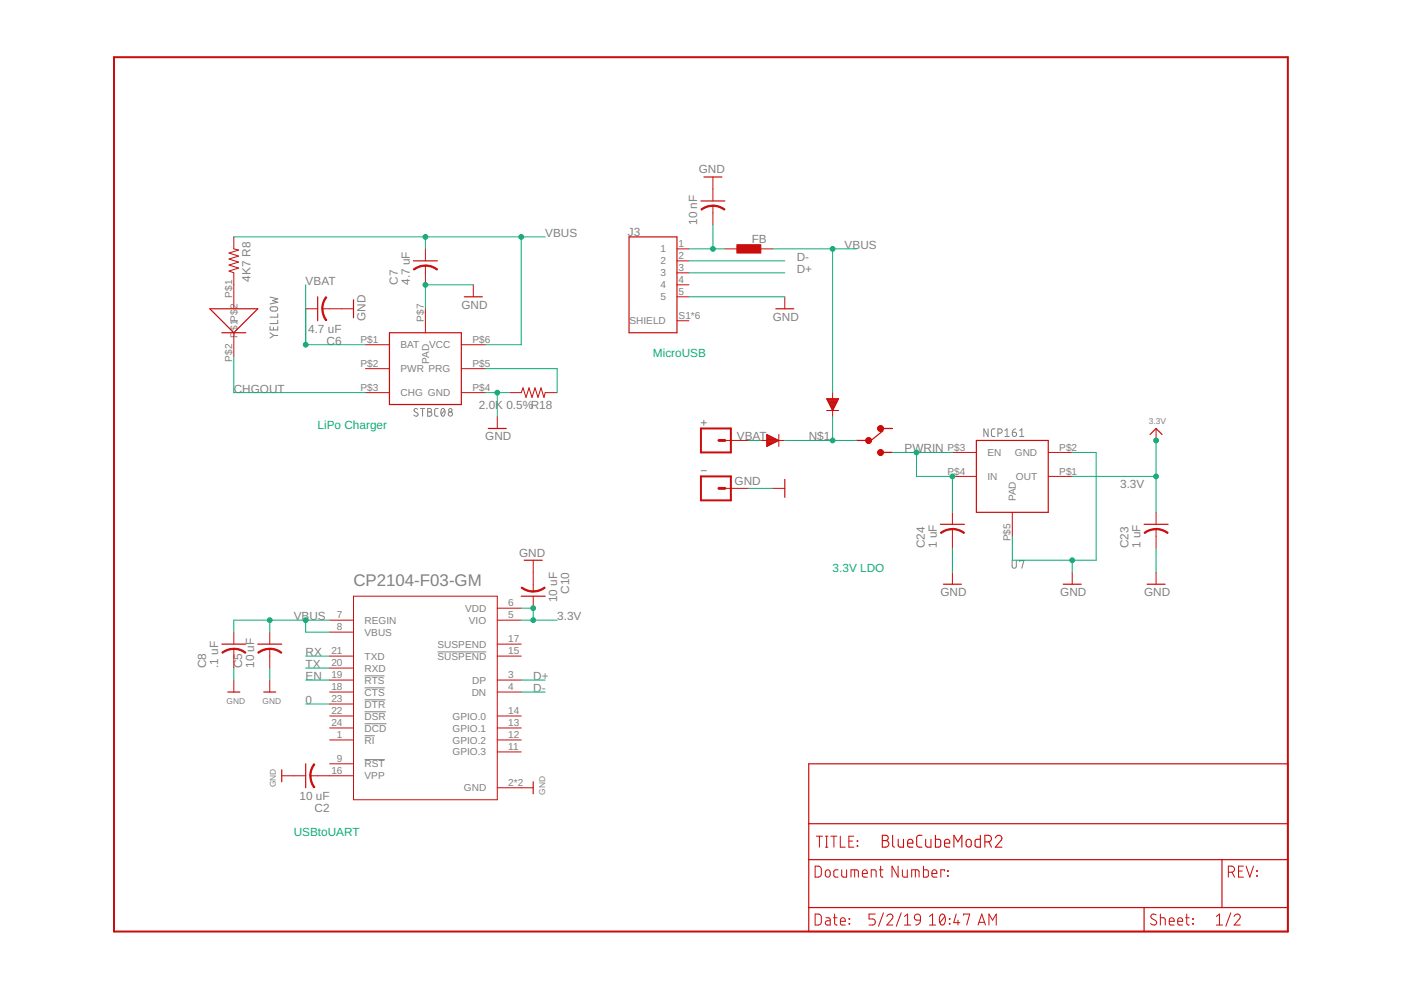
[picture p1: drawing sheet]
<svg xmlns="http://www.w3.org/2000/svg" width="297mm" height="210mm" viewBox="0 0 297 210" stroke-linecap="round" stroke-linejoin="round" font-family="sans-serif">
<g fill="none" stroke="#808080" stroke-width=".21">
<path d="M57.3 70.6l.7 .5M57.3 69.2v.8h1.6v-.8M57.3 63l1.6 .4-1.1 .3 1.1 .4-1.6 .4M57.4 65.2l1-.2a.46 .46 0 0 1 .5 .5 .46 .46 0 0 1-.5 .5l-.9-.1-.2-.4zM58 69.4v.6M58 71.1l-.7 .6M58 71.1h.9M58.9 66.5v.7h-1.6M58.9 67.9v.7h-1.6M88.5 86.7l-.5-.1-.2 .4 .1 .2 .6 .4a.38 .38 0 0 1 .1 .5 .38 .38 0 0 1-.5 .1l-.4-.2M89.1 86.6h.9M89.6 86.6v1.6"/>
<path d="M90.7 86.6h.4a.36 .36 0 0 1 .4 .4 .36 .36 0 0 1-.4 .3 .46 .46 0 0 1 .5 .5 .46 .46 0 0 1-.5 .4h-.4zM90.7 87.3h.4M92.9 86.6h-.5l-.2 .4v1l.2 .2h.5M93.7 86.7l.2-.1a.97 .97 0 0 1 0 1.6 1.02 1.02 0 0 1-.2-1.5zM94.3 87l-.7 .9M148.7 89.6h1.1M148.7 99.8h1.1M149.2 89.1v1.1M209.5 90.9v1.7l-.9-1.7v1.7M210.9 90.9l-.5 .1-.2 .3v1l.2 .2 .5 .1M211.6 91.8h.4a.46 .46 0 0 0 .5-.4 .46 .46 0 0 0-.5-.5h-.4v1.7M213.1 92.6h.9"/>
<path d="M213.1 91.3l.4-.4v1.7M214.6 91.7h.6a.45 .45 0 0 1 .3 .5 .45 .45 0 0 1-.4 .3 .45 .45 0 0 1-.5-.4zM215.3 90.9l-.5 .3-.2 .5M216.2 92.6h.9M216.2 91.3l.4-.4v1.7M214.6 118.9v1.1a.44 .44 0 0 0 .4 .5 .44 .44 0 0 0 .5-.5v-1.1M216.2 119v-.1h.9l-.5 1.6M92.8 138.2h10.3M77.3 145.8h4.3M77.3 143.3h4.2M77.3 150.9h4.5M77.3 153.5h4.6"/>
<path d="M77.3 148.4h4.4M77.3 156h2.1M77.3 161.1h4.3"/>
<circle cx="95.5" cy="87.8" r=".45"/>
<circle cx="95.5" cy="87" r=".36"/>
</g>
<path d="M24.2 12.1h248.8v185.4h-248.8zM148.6 90.8h6.4v5.1h-6.4zM148.6 101h6.4v5.1h-6.4z" fill="none" stroke="#c90d0c" stroke-width=".42"/>
<g fill="none" stroke="#c90d0c" stroke-width=".25">
<path d="M149.2 37.5h3.9M87.7 55.3h5M133.4 50.2h10.1v20.3h-10.1zM148.6 42.6h5.1M44.5 65.5h10.2l-5.1 5zM47 70.5h5.1M67.4 62.9v5.1M75 63.6v3.8M82.6 70.5h15.2v15.3h-15.2zM98.4 62.9h3.9M164.5 65.5h3.8M103.5 90.8h3.8"/>
<path d="M181.6 93.4h2.5M186.7 90.8h2.5M186.7 95.9h2.5M187.2 91.4l-2.5 2M207 93.4h15.2v15.2h-15.2zM243.8 92.1l1.3-1.3 1.3 1.3M111.1 118.8h3.9M166.4 101.6v3.9M199.4 111.2h5.1M242.6 111.2h5M47 136.6h5.1M54.7 136.6h5"/>
<path d="M110.5 126.4h5.1M200 123.9h3.8M225.4 123.9h3.8M243.2 123.9h3.8M48.3 146.7h2.5M55.9 146.7h2.6M59.7 163.2v2.6M64.8 161.9v5.1M113.1 165.8v2.5M171.5 161.9h101.5v35.6h-101.5zM171.5 174.6h101.5M171.5 182.3h101.5"/>
<path d="M171.5 192.4h101.5M242.6 192.4v5.1M259.1 182.3v10.1"/>
</g>
<g fill="none" stroke="#c90d0c" stroke-width=".21">
<path d="M151.2 37.5v5.1M49.6 50.2v2.6l1 .2-2 .7 2 .6-2 .6 2 .7-2 .6 2 .6-2 .7 1 .3v7.7M90.2 52.8v2.5M90.2 56.3v4.1M90.2 56.3h.1M143.5 52.8h2.6M143.5 55.3h2.6M143.5 57.8h2.6M151.2 43.6h.1M151.2 43.6v4.1M153.7 52.8h2.5M161.3 52.8h2.6"/>
<path d="M49.6 70.5v5.1M64.8 65.5h2.6M75 65.5h-6.6M77.5 73.1h5.1M77.5 78.2h5.1M90.2 65.5v5M97.8 73.1h5.1M97.8 78.2h5.1M100.4 60.4v2.5M143.5 60.4h2.6M143.5 62.9h2.6M143.5 68h2.6"/>
<path d="M166.4 62.9v2.6M77.5 83.2h5.1M97.8 83.2h5.1M105.4 88.3v2.5M108 83.2h2.5l.4-1 .6 2.1 .7-2.1 .6 2.1 .6-2.1 .7 2.1 .6-2.1 .6 2.1 .3-1.1h2.5M153.7 93.4h5.1M161.3 93.4h1.3M162.6 92.1l2.5 1.3-2.5 1.3zM162.6 94.6h.1M162.6 94.5h.3M162.6 94.4h.5M162.6 94.3h.8"/>
<path d="M162.6 94.1h1M162.6 94h1.3M162.6 93.9h1.5M162.6 93.8h1.7M162.6 93.7h2M162.6 93.5h2.2M162.6 93.4h2.5M162.6 93.3h2.3M162.6 93.2h2.1M162.6 93h1.8M162.6 92.9h1.6M162.6 92.8h1.4"/>
<path d="M162.6 92.7h1.1M162.6 92.6h.9M162.6 92.5h.6M162.6 92.3h.4M162.6 92.2h.2M165.1 93.4h1.3M165.1 92.1v2.6M175.3 87h2.5M175.3 84.5h2.5l-1.3 2.5zM175.3 84.6h2.5M175.4 84.7h2.3M175.5 84.9h2.1"/>
<path d="M175.5 85h2.1M175.6 85.1h1.9M175.6 85.2h1.9M175.7 85.3h1.7M175.7 85.4h1.6M175.8 85.6h1.5M175.9 85.7h1.3M175.9 85.8h1.2M176 85.9h1.1M176 86.1h1M176.1 86.2h.9M176.2 86.3h.7"/>
<path d="M176.2 86.4h.6M176.3 86.6h.5M176.3 86.7h.4M176.4 86.8h.3M176.5 86.9h.1M176.5 83.2v1.3M176.5 87v1.3M181.6 93.4h2.5M186.7 95.9h2.5M186.7 90.8h2.5M201.9 95.9h5.1M222.2 95.9h5.1"/>
<path d="M245.1 90.8v2.6M113.1 118.8v6.6M153.7 103.5h5.1M163.9 103.5h2.5M201.9 101h5.1M201.9 108.6v2.6M202 112.2l-.1 4M214.6 108.6v5.1M222.2 101h5.1M245.1 108.6v2.6M245.1 112.2v4M49.6 134v2.6"/>
<path d="M49.6 137.6v4M57.2 134v2.6M57.2 137.6v4M57.2 137.6h.1M69.9 131.5h5.1M69.9 134h5.1M69.9 139.1h5.1M75 126.4h30.4v43.2h-30.4zM105.4 128.9h5.1M105.4 131.5h5.1M105.4 139.1h5.1M105.4 136.6h5.1"/>
<path d="M113.1 126.4v2.5M113.1 125.4h.1M201.9 121.3v2.6M227.3 121.3v2.6M245.1 121.3v2.6M49.6 144.2v2.5M57.2 144.2v2.5M69.9 156.9h5.1M69.9 154.3h5.1M69.9 151.8h5.1M69.9 141.6h5.1M69.9 146.7h5.1"/>
<path d="M69.9 144.2h5.1M69.9 149.3h5.1M105.4 156.9h5.1M105.4 154.3h5.1M105.4 151.8h5.1M105.4 146.7h5.1M105.4 144.2h5.1M105.4 159.4h5.1M59.7 164.5h5.1M69.9 161.9h5.1M75 164.5h-9.2M105.4 167h7.7"/>
<path d="M173.1 177.3h1.3M173.7 177.3v2.3M175 177.3h.5M175 179.6h.5M175.3 177.3v2.3M176.1 177.3h1.3M176.8 177.3v2.3M178.2 177.3v2.3h1M180 178.3h.8M181 177.3h-1v2.3h1M181.7 178.3l.2 .1zM181.7 179.3l.2 .1z"/>
<path d="M172.8 193.8h.9l.4 .4v1.5l-.4 .4h-.9zM172.8 183.6l.9 .1 .4 .4v1.4l-.4 .4-.9 .1zM175.1 194.6h.7l.2 .4v1.1h-.6a.46 .46 0 0 1-.4-.4 .46 .46 0 0 1 .4-.5h.6M175.1 184.6l.5-.2a.92 .92 0 0 1 .2 1.5l-.4 .1-.4-.4zM176.7 194.6h.8M177 193.8v1.9l.1 .3 .4 .1M177.7 184.4h-.7l-.2 .4 .1 1.1 .8 .1M178.2 195.3h1a.54 .54 0 0 0-.3-.7 .54 .54 0 0 0-.7 .5l.1 .9 .9 .1M178.5 184.4v1.2l.1 .3 .3 .1h.6v-1.6M180 194.8l.1 .1zM180 195.8l.1 .1zM180.4 186v-1.6l1.5 .1 .1 1.5"/>
<path d="M181.2 184.4v1.6M182.8 185.2h1.1a.55 .55 0 0 0-.4-.8 .55 .55 0 0 0-.7 .5l.2 1 .9 .1M184.7 186v-1.6l1 .1 .1 1.5M185.6 193.8h-1.3v1h.7a.66 .66 0 0 1 .6 .7 .66 .66 0 0 1-.6 .6h-.7M186.4 184.4h.8M186.7 183.6v2.1l.5 .3M187.3 193.5l-1 2.9M188 194.3a.64 .64 0 0 1 .9-.5 .64 .64 0 0 1 .2 1l-1.1 1.3h1.3M190.4 183.6v2.4l-1.3-2.4v2.4M191.1 193.5l-1.1 2.9M191.3 184.4v1.2l.2 .3 .2 .1h.7v-1.6M191.8 196.1h1.3"/>
<path d="M191.8 194.3l.6-.5v2.3M193.3 186v-1.6l1.4 .1 .2 1.5M194 194.1a.64 .64 0 0 1 .7-.3 .64 .64 0 0 1 .5 .7v.6h-.8a.62 .62 0 0 1-.4-1zM194.1 184.4v1.6M195.2 195.1l-.3 .7-.8 .3M195.8 183.6v2.4l.8-.1 .2-.2v-1l-.2-.3h-.8M197.1 196.1h1.3M197.1 194.3l.6-.5v2.3M197.6 185.2h1a.55 .55 0 0 0-.3-.8 .55 .55 0 0 0-.7 .5l.1 1 .9 .1M199.5 193.9a.65 .65 0 0 1 .7 .1 .65 .65 0 0 1 .2 .7 .99 .99 0 0 1-.8 1.4 1.64 1.64 0 0 1-.1-2.2zM200.3 184.7v-.3h-.8v1.6M200.3 194.3l-1 1.3"/>
<path d="M200.9 185.7l.1 .1zM200.9 184.6l.1 .1zM201.3 195.8l.1 .1zM201.3 194.8l.1 .1zM202.7 193.8l-.5 1.8h1.3M203.1 195.1v1M204.3 194.1v-.3h1.3l-.6 2.3M207.4 196.1l.8-2.3 .7 2.3M207.6 195.6h1.1M209.7 196.1v-2.3l.7 1.3 .8-1.3v2.3M245.1 194a.58 .58 0 0 0-.9-.1 .58 .58 0 0 0 .1 .9l.7 .4a.59 .59 0 0 1 0 .8 .59 .59 0 0 1-.8 0l-.3-.2M246 194.6l.9 .1 .2 1.4"/>
<path d="M246 193.8v2.3M247.9 195.3h1a.54 .54 0 0 0-.3-.7 .54 .54 0 0 0-.7 .5l.1 .9 .9 .1M249.7 195.3h1a.54 .54 0 0 0-.3-.7 .54 .54 0 0 0-.7 .5l.1 .9 .9 .1M251.4 194.6h.7M251.6 193.8v1.9l.1 .3 .4 .1M252.9 195.8l.1 .1zM252.9 194.8l.1 .1zM257.9 196.1h1.3M257.9 194.3l.7-.5v2.3M260.4 184.9h.7a.65 .65 0 0 0 .6-.6 .65 .65 0 0 0-.6-.7h-.7v2.4M260.9 193.5l-1 2.9M261.2 184.9l.5 1.1"/>
<path d="M261.7 194.3a.64 .64 0 0 1 .9-.5 .64 .64 0 0 1 .2 1l-1.1 1.3h1.3M262.6 184.7h.8M263.6 183.6h-1v2.4h1M264.2 183.6l.8 2.4 .8-2.4M266.4 184.6l.2 .1zM266.4 185.7l.2 .1z"/>
</g>
<g fill="none" stroke="#c90d0c" stroke-width=".23">
<path d="M187.1 177.1h.7a.56 .56 0 0 1 .5 .6 .56 .56 0 0 1-.5 .5 .7 .7 0 0 1 .7 .7 .7 .7 0 0 1-.7 .7h-.7zM187.1 178.2h.7M189.3 177.1v2.3l.4 .2M190.4 177.9l.1 1.5 .4 .2h.7v-1.7M192.4 178.8h1.1a.59 .59 0 0 0-.3-.8 .59 .59 0 0 0-.8 .5l.2 1 .9 .1M195.5 177.1h-.8l-.3 .6v1.5l.3 .4h.8M196.3 177.9v1.5l.4 .2h.7v-1.7M198.3 177.1v2.5h.9l.3-.4-.1-1-.2-.2-.9-.1M200.3 178.8h1.1a.58 .58 0 0 0-.4-.8 .58 .58 0 0 0-.7 .5l.1 1 1 .1M202.2 179.6v-2.5l.9 1.4 .8-1.4v2.5M205 178.1l.5-.2a.99 .99 0 0 1 .2 1.6l-.4 .1-.4-.4zM207.9 177.1v2.5h-.9l-.2-.2v-1.2l.2-.2 .9-.1"/>
<path d="M208.8 178.5h.7a.7 .7 0 0 0 .7-.7 .7 .7 0 0 0-.7-.7h-.7v2.5M209.7 178.5l.5 1.1M211 177.7a.68 .68 0 0 1 1-.5 .68 .68 0 0 1 .2 1l-1.2 1.4h1.4"/>
</g>
<g fill="#c90d0c" stroke="#c90d0c" stroke-width=".21">
<path d="M245.1 112l1.4 .3 1.2 .6-.2 .2-1.4-.7-1-.1z" fill-rule="evenodd"/>
<path d="M242.6 112.9l1.2-.6 1.3-.2v.2l-1 .1-1.4 .7z" fill-rule="evenodd"/>
<path d="M201.9 112l1.4 .3 1.2 .6-.2 .2-1.3-.7-1.1-.1z" fill-rule="evenodd"/>
<path d="M199.4 112.9l1.2-.6 1.3-.2v.2l-1 .1-1.4 .7z" fill-rule="evenodd"/>
<path d="M69.1 62.9l.2 .2-.7 1.3-.1 1.1h-.3l.2-1.4z" fill-rule="evenodd"/>
<path d="M68.2 65.5h.3l.1 1 .7 1.4-.2 .1-.6-1.2z" fill-rule="evenodd"/>
<path d="M90.2 56.2h.3a3.9 3.9 0 0 1 2.3 .9l-.2 .2-1.4-.7-1-.2z" fill-rule="evenodd"/>
<path d="M87.7 57.1l1.2-.7 1.3-.2v.3l-1 .1-1.4 .7z" fill-rule="evenodd"/>
<path d="M186.2 90.4a.64 .64 0 0 1 1 .1 .64 .64 0 0 1-.4 1 .64 .64 0 0 1-.7-.7h.2a.38 .38 0 0 1 .5-.3 .38 .38 0 0 1 .2 .6 .38 .38 0 0 1-.6-.1l-.1-.2h-.2z" fill-rule="evenodd"/>
<path d="M183.7 92.9a.64 .64 0 0 1 1 .2 .64 .64 0 0 1-.4 .9 .64 .64 0 0 1-.8-.6h.3a.38 .38 0 0 1 .5-.4 .38 .38 0 0 1 .1 .6 .38 .38 0 0 1-.6-.1v-.1h-.3z" fill-rule="evenodd"/>
<path d="M186.2 95.5a.64 .64 0 0 1 1 .1 .64 .64 0 0 1-.4 1 .64 .64 0 0 1-.7-.7h.2a.38 .38 0 0 1 .5-.4 .38 .38 0 0 1 .2 .6 .38 .38 0 0 1-.6 0l-.1-.2h-.2z" fill-rule="evenodd"/>
<path d="M183.9 93a.49 .49 0 0 1 .7 .2 .49 .49 0 0 1-.3 .7 .49 .49 0 0 1-.6-.5h.2a.23 .23 0 0 1 .3-.3 .23 .23 0 0 1 .1 .4 .23 .23 0 0 1-.3 0l-.3-.1z" fill-rule="evenodd"/>
<path d="M183.8 93.2a.38 .38 0 0 1 .7 0 .38 .38 0 0 1-.2 .6 .38 .38 0 0 1-.5-.4l.3-.1 .2 .2-.5-.1z" fill-rule="evenodd"/>
<path d="M183.8 93.5a.38 .38 0 0 1 .7-.1 .38 .38 0 0 1-.2 .6 .38 .38 0 0 1-.5-.4l.3-.1 .2 .2-.5-.1z" fill-rule="evenodd"/>
<path d="M186.4 90.5a.49 .49 0 0 1 .7 .1 .49 .49 0 0 1-.3 .7 .49 .49 0 0 1-.6-.5h.3a.23 .23 0 0 1 .2-.2 .23 .23 0 0 1 .2 .3 .23 .23 0 0 1-.4 .1l-.3-.2z" fill-rule="evenodd"/>
<path d="M186.4 90.7a.38 .38 0 0 1 .6-.1 .38 .38 0 0 1-.2 .6 .38 .38 0 0 1-.5-.4l.4-.1 .1 .2-.5-.1z" fill-rule="evenodd"/>
<path d="M186.4 90.5a.49 .49 0 0 1 .7 .1 .49 .49 0 0 1-.3 .7 .49 .49 0 0 1-.6-.5h.3a.23 .23 0 0 1 .2-.2 .23 .23 0 0 1 .2 .3 .23 .23 0 0 1-.4 .1l-.3-.2z" fill-rule="evenodd"/>
<path d="M186.1 90.7a.38 .38 0 0 1 .6-.1 .38 .38 0 0 1-.2 .6 .38 .38 0 0 1-.4-.4l.3-.1 .2 .2-.5-.1z" fill-rule="evenodd"/>
<path d="M186.4 95.7a.38 .38 0 0 1 .6 0 .38 .38 0 0 1-.2 .6 .38 .38 0 0 1-.5-.4l.4-.1 .1 .2-.5-.1z" fill-rule="evenodd"/>
<path d="M186.4 96a.38 .38 0 0 1 .6 0 .38 .38 0 0 1-.2 .6 .38 .38 0 0 1-.5-.4l.4-.1 .1 .1h-.5z" fill-rule="evenodd"/>
<path d="M151.2 43.5l1.3 .2 1.2 .7-.1 .2-1.4-.7-1-.2z" fill-rule="evenodd"/>
<path d="M148.6 44.4l1.2-.7 1.4-.2v.3l-1.1 .1-1.3 .7z" fill-rule="evenodd"/>
<path d="M49.6 137.4l1.3 .2 1.2 .7-.1 .2-1.4-.7-1-.1z" fill-rule="evenodd"/>
<path d="M47 138.3l1.2-.6 1.4-.2v.2l-1 .1-1.4 .7z" fill-rule="evenodd"/>
<path d="M57.2 137.4l1.3 .2 1.3 .7-.2 .2-1.4-.7-1-.1z" fill-rule="evenodd"/>
<path d="M54.7 138.3l1.1-.6 1.4-.2v.2l-1 .1-1.4 .7z" fill-rule="evenodd"/>
<path d="M66.5 161.9l.3 .2-.7 1.4-.2 1h-.2l.2-1.4z" fill-rule="evenodd"/>
<path d="M65.7 164.5h.3l.1 1 .7 1.4-.3 .1-.6-1.2z" fill-rule="evenodd"/>
<path d="M110.6 124.5l.9 .5 1.6 .3v.2h-.9l-1-.4-.7-.4z" fill-rule="evenodd"/>
<path d="M113.1 125.3l1-.2 1.3-.6 .2 .2-.7 .4-1 .4h-.8z" fill-rule="evenodd"/>
</g>
<path d="M152.4 93.4h1.3M152.4 103.5h1.3" fill="none" stroke="#c90d0c" stroke-width=".61"/>
<path d="M156.2 51.9h5.1v1.8h-5.1z" fill="#c90d0c" stroke="#c90d0c" stroke-width=".21"/>
<g fill="none" stroke="#0dab76" stroke-width=".21">
<path d="M49.6 50.2h66M90.2 50.2v2.6M110.5 50.2v22.9h-7.6M146.1 52.8h7.6M146.1 57.8h20.3M146.1 55.3h20.3M151.2 47.7v5.1M163.9 52.8h17.7M176.5 52.8v30.4M49.6 75.6v7.6h27.9M64.8 60.4v12.7h12.7M100.4 60.4h-10.2v5.1"/>
<path d="M102.9 78.2h15.2v5M146.1 62.9h20.3M102.9 83.2h5.1M105.4 83.2v5.1M158.8 93.4h2.5M166.4 93.4h15.2M176.5 88.3v5.1M189.2 95.9h12.7M194.3 95.9v5.1h7.6v7.6M227.3 95.9h5.1v22.9h-17.8v-5.1M245.1 93.4v15.2M158.8 103.5h5.1"/>
<path d="M201.9 116.2v5.1M227.3 118.8v2.5M227.3 101h17.8M245.1 116.2v5.1M57.2 131.5v2.5M64.8 131.5v2.5h5.1M64.8 139.1h5.1M69.9 131.5h-20.3v2.5M110.5 128.9h2.6v2.6M110.5 131.5h7.6M49.6 141.6v2.6M57.2 141.6v2.6"/>
<path d="M64.8 144.2h5.1M64.8 141.6h5.1M64.8 149.3h5.1M110.5 144.2h5.1M110.5 146.7h5.1"/>
</g>
<g fill="#0dab76" stroke="#0dab76" stroke-width=".21">
<circle cx="227.3" cy="118.8" r=".51"/>
<circle cx="90.2" cy="60.4" r=".51"/>
<circle cx="105.4" cy="83.2" r=".51"/>
<circle cx="64.8" cy="73.1" r=".51"/>
<circle cx="201.9" cy="101" r=".51"/>
<circle cx="194.3" cy="95.9" r=".51"/>
<circle cx="245.1" cy="101" r=".51"/>
<circle cx="245.1" cy="93.4" r=".51"/>
<circle cx="113.1" cy="131.5" r=".51"/>
<circle cx="113.1" cy="128.9" r=".51"/>
<circle cx="110.5" cy="50.2" r=".51"/>
<circle cx="90.2" cy="50.2" r=".51"/>
<circle cx="176.5" cy="52.8" r=".51"/>
<circle cx="57.2" cy="131.5" r=".51"/>
<circle cx="64.8" cy="131.5" r=".51"/>
<circle cx="176.5" cy="93.4" r=".51"/>
<circle cx="151.2" cy="52.8" r=".51"/>
</g>
<text font-size="3.6" fill="#808080" x="74.9" y="124.2">CP2104-F03-GM</text>
<g font-size="2.5" fill="#808080">
<text x="148.1" y="36.8">GND</text>
<text x="147.8" y="47.7" transform="rotate(-90 147.8 47.7)">10 nF</text>
<text x="115.6" y="50.2">VBUS</text>
<text x="133.1" y="50">J3</text>
<text x="159.4" y="51.6">FB</text>
<text x="179.1" y="52.8">VBUS</text>
<text x="53.1" y="59.8" transform="rotate(-90 53.1 59.8)">4K7 R8</text>
<text x="168.9" y="57.8">D+</text>
<text x="168.9" y="55.3">D-</text>
<text x="64.8" y="60.4">VBAT</text>
<text x="84.4" y="60.4" transform="rotate(-90 84.4 60.4)">C7</text>
<text x="86.9" y="60.4" transform="rotate(-90 86.9 60.4)">4.7 uF</text>
<text x="97.8" y="65.5">GND</text>
<text x="65.3" y="70.5">4.7 uF</text>
<text x="77.5" y="68" transform="rotate(-90 77.5 68)">GND</text>
<text x="163.8" y="68">GND</text>
<text x="69.2" y="73.1">C6</text>
<text x="49.6" y="83.2">CHGOUT</text>
<text x="101.5" y="86.8">2.0K 0.5%R18</text>
<text x="102.9" y="93.4">GND</text>
<text x="156.2" y="93.4">VBAT</text>
<text x="171.5" y="93.4">N$1</text>
<text x="191.8" y="95.9">PWRIN</text>
<text x="155.8" y="102.8">GND</text>
<text x="237.5" y="103.6">3.3V</text>
<text x="110" y="118">GND</text>
<text x="196.1" y="116.2" transform="rotate(-90 196.1 116.2)">C24</text>
<text x="198.6" y="116.2" transform="rotate(-90 198.6 116.2)">1 uF</text>
<text x="239.3" y="116.2" transform="rotate(-90 239.3 116.2)">C23</text>
<text x="241.8" y="116.2" transform="rotate(-90 241.8 116.2)">1 uF</text>
<text x="120.7" y="125.9" transform="rotate(-90 120.7 125.9)">C10</text>
<text x="62.3" y="131.5">VBUS</text>
<text x="118.1" y="127.7" transform="rotate(-90 118.1 127.7)">10 uF</text>
<text x="118.1" y="131.5">3.3V</text>
<text x="199.4" y="126.4">GND</text>
<text x="224.8" y="126.4">GND</text>
<text x="242.6" y="126.4">GND</text>
<text x="43.7" y="141.6" transform="rotate(-90 43.7 141.6)">C8</text>
<text x="46.3" y="141.6" transform="rotate(-90 46.3 141.6)">.1 uF</text>
<text x="51.3" y="141.6" transform="rotate(-90 51.3 141.6)">C5</text>
<text x="53.9" y="141.6" transform="rotate(-90 53.9 141.6)">10 uF</text>
<text x="64.8" y="139.1">RX</text>
<text x="64.8" y="141.6">TX</text>
<text x="64.8" y="144.2">EN</text>
<text x="64.8" y="149.3">0</text>
<text x="113.1" y="144.2">D+</text>
<text x="113.1" y="146.7">D-</text>
<text x="63.5" y="169.6">10 uF</text>
<text x="66.7" y="172.1">C2</text>
</g>
<g font-size="2.5" fill="#0dab76">
<text x="138.4" y="75.6">MicroUSB</text>
<text x="67.3" y="90.9">LiPo Charger</text>
<text x="176.5" y="121.3">3.3V LDO</text>
<text x="62.3" y="177.2">USBtoUART</text>
</g>
<g font-size="2.1" fill="#808080">
<text x="140" y="53.5">1</text>
<text x="143.9" y="52.4">1</text>
<text x="140" y="56.1">2</text>
<text x="140" y="58.6">3</text>
<text x="143.9" y="55">2</text>
<text x="143.9" y="57.5">3</text>
<text x="49.2" y="63.1" transform="rotate(-90 49.2 63.1)">P$1</text>
<text x="140" y="61.1">4</text>
<text x="140" y="63.7">5</text>
<text x="143.9" y="60">4</text>
<text x="143.9" y="62.6">5</text>
<text x="50.3" y="71.6" transform="rotate(-90 50.3 71.6)">P</text>
<text x="50.3" y="70.2" transform="rotate(-90 50.3 70.2)">$1P$2</text>
<text x="89.8" y="68.2" transform="rotate(-90 89.8 68.2)">P$7</text>
<text x="133.5" y="68.8">SHIELD</text>
<text x="143.9" y="67.6">S1*6</text>
<text x="49.2" y="76.7" transform="rotate(-90 49.2 76.7)">P$2</text>
<text x="76.4" y="72.7">P$1</text>
<text x="76.4" y="77.8">P$2</text>
<text x="84.9" y="73.8">BAT</text>
<text x="91" y="77.1" transform="rotate(-90 91 77.1)">PAD</text>
<text x="91" y="73.8">VCC</text>
<text x="100.2" y="77.8">P$5</text>
<text x="100.2" y="72.7">P$6</text>
<text x="76.4" y="82.9">P$3</text>
<text x="84.9" y="78.9">PWR PRG</text>
<text x="100.2" y="82.9">P$4</text>
<text x="84.9" y="84">CHG GND</text>
<text x="200.9" y="95.6">P$3</text>
<text x="224.6" y="95.6">P$2</text>
<text x="200.9" y="100.7">P$4</text>
<text x="209.4" y="96.7">EN</text>
<text x="209.4" y="101.8">IN</text>
<text x="215.2" y="96.7">GND</text>
<text x="215.4" y="101.8">OUT</text>
<text x="224.6" y="100.7">P$1</text>
<text x="215.4" y="106.3" transform="rotate(-90 215.4 106.3)">PAD</text>
<text x="214.3" y="114.8" transform="rotate(-90 214.3 114.8)">P$5</text>
<text x="71.4" y="131.1">7</text>
<text x="98.6" y="129.7">VDD</text>
<text x="107.8" y="128.6">6</text>
<text x="107.8" y="131.1">5</text>
<text x="71.4" y="133.7">8</text>
<text x="77.3" y="132.2">REGIN</text>
<text x="77.3" y="134.8">VBUS</text>
<text x="92.8" y="137.3">SUSPEND</text>
<text x="99.4" y="132.2">VIO</text>
<text x="107.8" y="136.2">17</text>
<text x="70.3" y="138.7">21</text>
<text x="70.3" y="141.3">20</text>
<text x="70.3" y="143.8">19</text>
<text x="77.3" y="139.9">TXD</text>
<text x="77.3" y="142.4">RXD</text>
<text x="92.8" y="139.9">SUSPEND</text>
<text x="107.8" y="138.7">15</text>
<text x="107.8" y="143.8">3</text>
<text x="70.3" y="146.4">18</text>
<text x="70.3" y="148.9">23</text>
<text x="77.3" y="147.5">CTS</text>
<text x="77.3" y="144.9">RTS</text>
<text x="100" y="147.5">DN</text>
<text x="100.1" y="144.9">DP</text>
<text x="107.8" y="146.4">4</text>
<text x="70.3" y="151.4">22</text>
<text x="70.3" y="154">24</text>
<text x="77.3" y="152.6">DSR</text>
<text x="77.3" y="155.1">DCD</text>
<text x="77.3" y="150">DTR</text>
<text x="96" y="155.1">GPIO.1</text>
<text x="96" y="152.6">GPIO.0</text>
<text x="107.8" y="154">13</text>
<text x="107.8" y="151.4">14</text>
<text x="71.4" y="161.6">9</text>
<text x="71.4" y="156.5">1</text>
<text x="77.3" y="157.6">RI</text>
<text x="96" y="157.6">GPIO.2</text>
<text x="96" y="160.2">GPIO.3</text>
<text x="107.8" y="156.5">12</text>
<text x="107.8" y="159.1">11</text>
<text x="70.3" y="164.1">16</text>
<text x="77.3" y="165.3">VPP</text>
<text x="77.3" y="162.7">RST</text>
<text x="98.4" y="167.8">GND</text>
<text x="107.8" y="166.7">2*2</text>
</g>
<g font-size="1.8" fill="#808080">
<text x="243.6" y="89.8">3.3V</text>
<text x="48" y="149.3">GND</text>
<text x="55.7" y="149.3">GND</text>
<text x="58.5" y="166.9" transform="rotate(-90 58.5 166.9)">GND</text>
<text x="115.6" y="168.6" transform="rotate(-90 115.6 168.6)">GND</text>
</g>
</svg>
